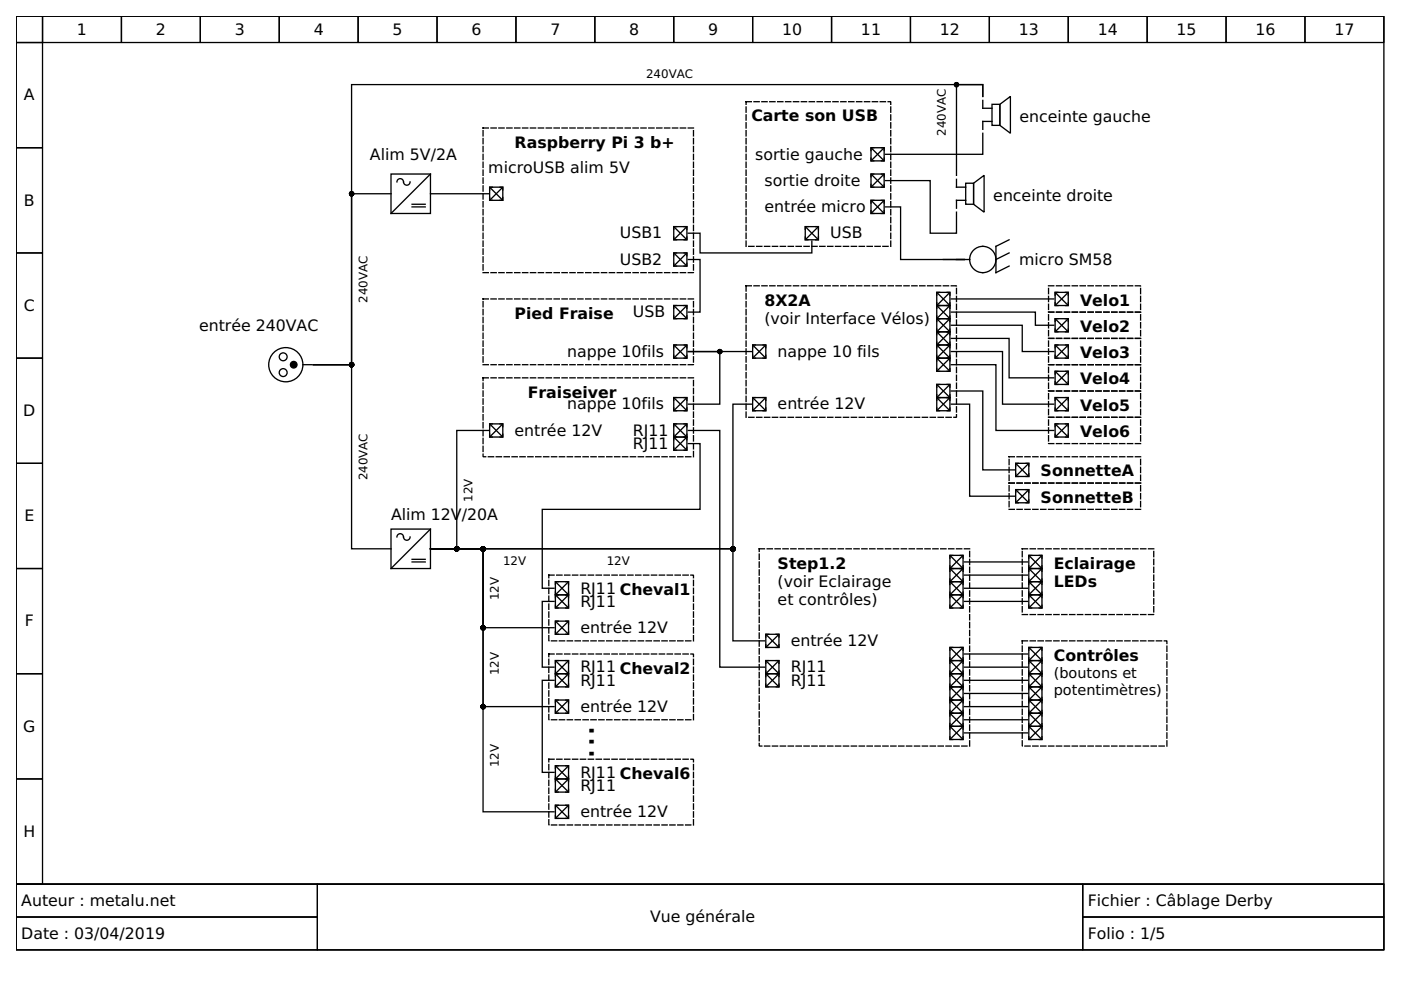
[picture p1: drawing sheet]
<svg xmlns="http://www.w3.org/2000/svg" width="297mm" height="210mm" viewBox="0 0 297 210" stroke-linecap="round" stroke-linejoin="round" font-family="sans-serif">
<g fill="none" stroke="#000" stroke-width=".28">
<path d="M3.4 3.4h290v184.1h-290zM3.4 3.4h5.6v5.6h-5.6zM3.4 9h5.6v22.3h-5.6zM9 3.4h16.7v5.6h-16.7zM25.7 3.4h16.8v5.6h-16.8zM42.5 3.4h16.7v5.6h-16.7zM59.2 3.4h16.7v5.6h-16.7zM75.9 3.4h16.8v5.6h-16.8zM92.7 3.4h16.7v5.6h-16.7zM109.4 3.4h16.7v5.6h-16.7zM126.1 3.4h16.7v5.6h-16.7zM142.8 3.4h16.8v5.6h-16.8z"/>
<path d="M159.6 3.4h16.7v5.6h-16.7zM176.3 3.4h16.7v5.6h-16.7zM193 3.4h16.8v5.6h-16.8zM209.8 3.4h16.7v5.6h-16.7zM226.5 3.4h16.7v5.6h-16.7zM243.2 3.4h16.8v5.6h-16.8zM260 3.4h16.7v5.6h-16.7zM276.7 3.4h16.7v5.6h-16.7zM3.4 31.3h5.6v22.3h-5.6zM82.9 36.9h8.4v8.4h-8.4zM84.2 38.6a.74 .74 0 0 1 .8-.7 .74 .74 0 0 1 .6 .9 .7 .7 0 0 0 .8 .5 .7 .7 0 0 0 .5-.7M91.3 36.9l-8.4 8.4"/>
<path d="M103.8 39.7h2.8v2.8h-2.8zM103.9 39.8l2.6 2.6M104.4 39.7h-.6v.6M106 39.7h.6v.6M106.5 39.8l-2.6 2.6M184.7 36.9h2.8v2.8h-2.8zM184.7 31.3h2.8v2.8h-2.8zM184.7 39.1v.6h.6M184.7 33.5v.6h.6M184.8 37l2.6 2.6M184.8 31.4l2.6 2.6M185.3 36.9h-.6v.6"/>
<path d="M185.3 31.3h-.6v.6M186.9 36.9h.6v.6M186.9 31.3h.6v.6M187.4 31.4l-2.6 2.6M187.4 37l-2.6 2.6M187.5 39.1v.6h-.6M187.5 33.5v.6h-.6M187.7 38.3h9.5v11.1h5.6v-4.4M202.8 37.2v-19.3h5.6v2.5v-2.5h-133.9v59.4h-8M202.8 38v1.7h1.9M204.7 38.8h1.7v4.5h-1.7zM206.4 38.8l2.2-1.6v7.8l-2.2-1.7z"/>
<path d="M208.4 21.3v1.7h1.9M208.4 28.3v4.4h-20.7M210.3 22.1h1.7v4.5h-1.7zM210.3 25.7h-1.9v1.7M212 22.1l2.2-1.7v7.9l-2.2-1.7zM3.4 53.6h5.6v22.3h-5.6zM82.9 41.1h-8.4v36.2h-8M87.4 43.3h2.8M87.4 43.9h2.8M91.3 41.1h12.2M103.8 41.9v.6h.6M106.6 41.9v.6h-.6"/>
<path d="M142.8 53.6h2.8v2.8h-2.8zM142.8 48.1h2.8v2.7h-2.8zM142.8 55.8v.6h.6M142.8 50.2v.6h.6M142.9 53.7l2.6 2.6M142.9 48.1l2.6 2.6M143.4 53.6h-.6v.6M143.4 48.1h-.6v.5M145 53.6h.6v.6M145 48.1h.6v.5M145.5 53.7l-2.6 2.6M145.5 48.1l-2.6 2.6"/>
<path d="M145.6 55.8v.6h-.6M145.6 50.2v.6h-.6M145.9 55h2.5v11.2h-2.5M145.9 49.4h2.5v4.2h23.7v-2.5M170.7 48.1h2.8v2.7h-2.8zM170.7 50.2v.6h.6M170.8 48.1l2.6 2.6M171.3 48.1h-.6v.5M172.9 48.1h.6v.5M173.4 48.1l-2.6 2.6M173.5 50.2v.6h-.6M184.7 42.5h2.8v2.8h-2.8z"/>
<path d="M184.7 44.7v.6h.6M184.8 42.6l2.6 2.6M185.3 42.5h-.6v.6M186.9 42.5h.6v.6M187.4 42.6l-2.6 2.6M187.5 44.7v.6h-.6M187.7 43.9h3.2v11.1h13.7h-1.8M200 55h5.6M204.7 42.5h-1.9v1.6M205.6 55a2.79 2.79 0 0 0 2.8 2.8 2.79 2.79 0 0 0 2.8-2.8M205.6 55a2.79 2.79 0 0 1 2.8-2.8 2.79 2.79 0 0 1 2.8 2.8M213.9 50.8l-2.7 1.4v5.6l2.7-1.4"/>
<path d="M213.9 53.6l-2.7 1.4M3.4 75.9h5.6v22.3h-5.6zM64.2 77.3h2M66.5 77.3h8v39.1h8.4M142.8 73.1h2.8v2.8h-2.8zM142.8 64.8h2.8v2.8h-2.8zM142.8 75.3v.6h.6M142.8 67v.6h.6M142.9 73.2l2.6 2.6M142.9 64.9l2.6 2.6M143.4 73.1h-.6v.6M143.4 64.8h-.6v.6"/>
<path d="M145 73.1h.6v.6M145 64.8h.6v.6M145.5 73.2l-2.6 2.6M145.5 64.9l-2.6 2.6M145.6 75.3v.6h-.6M145.6 67v.6h-.6M159.3 74.5h-13.4h6.7v11.2h-6.7M159.6 73.1h2.8v2.8h-2.8zM159.6 75.3v.6h.6M159.7 73.2l2.6 2.6M160.2 73.1h-.6v.6M161.8 73.1h.6v.6"/>
<path d="M162.3 73.2l-2.6 2.6M162.4 75.3v.6h-.6M198.6 75.9h2.8v2.8h-2.8zM198.6 73.1h2.8v2.8h-2.8zM198.6 70.4h2.8v2.7h-2.8zM198.6 67.6h2.8v2.8h-2.8zM198.6 64.8h2.8v2.8h-2.8zM198.6 62h2.8v2.8h-2.8zM198.6 78.1v.6h.6M198.6 75.3v.6h.6h-.6v.6M198.6 72.6v.5h.6h-.6v.6M198.6 69.8v.6h.6h-.6v.5"/>
<path d="M198.6 67v.6h.6h-.6v.6M198.6 64.2v.6h.6h-.6v.6M198.7 76l2.6 2.6M198.7 73.2l2.6 2.6M198.7 70.5l2.6 2.5M198.7 67.7l2.6 2.6M198.7 64.9l2.6 2.6M198.7 62.1l2.6 2.6M199.2 62h-.6v.6M200.8 62h.6v.6M201.3 62.1l-2.6 2.6M201.3 67.7l-2.6 2.6"/>
<path d="M201.3 76l-2.6 2.6M201.3 73.2l-2.6 2.6M201.3 70.5l-2.6 2.5M201.3 64.9l-2.6 2.6M201.4 75.3v.6h-.6h.6v.6M201.4 78.1v.6h-.6M201.4 72.6v.5h-.6h.6v.6M201.4 69.8v.6h-.6h.6v.5M201.4 67v.6h-.6h.6v.6M201.4 64.2v.6h-.6h.6v.6M201.7 77.3h9.5v14h12.2M201.7 74.5h10.9v11.2h10.8"/>
<path d="M201.7 71.7h12.2v8.4h9.5M201.7 69h15v5.5h6.7M201.7 66.2h17.8v2.8h3.9M201.7 63.4h21.7M223.7 73.1h2.8v2.8h-2.8zM223.7 78.7h2.8v2.8h-2.8zM223.7 67.6h2.8v2.8h-2.8zM223.7 62h2.8v2.8h-2.8zM223.7 75.3v.6h.6M223.7 69.8v.6h.6M223.7 64.2v.6h.6M223.8 73.2l2.6 2.6"/>
<path d="M223.8 78.8l2.6 2.6M223.8 67.7l2.6 2.6M223.8 62.1l2.6 2.6M224.3 73.1h-.6v.6M224.3 78.7h-.6v.6M224.3 67.6h-.6v.6M224.3 62h-.6v.6M225.9 73.1h.6v.6M225.9 78.7h.6v.6M225.9 67.6h.6v.6M225.9 62h.6v.6M226.4 78.8l-2.6 2.6"/>
<path d="M226.4 73.2l-2.6 2.6M226.4 67.7l-2.6 2.6M226.4 62.1l-2.6 2.6M226.5 75.3v.6h-.6M226.5 69.8v.6h-.6M226.5 64.2v.6h-.6M3.4 98.2h5.6v22.3h-5.6zM103.5 91.3h-6.7v25.1h-5.5M103.8 89.9h2.8v2.8h-2.8zM103.8 92.1v.6h.6M103.9 90l2.6 2.6M104.4 89.9h-.6v.6"/>
<path d="M106 89.9h.6v.6M106.5 90l-2.6 2.6M106.6 92.1v.6h-.6M142.8 92.7h2.8v2.7h-2.8zM142.8 89.9h2.8v2.8h-2.8zM142.8 84.3h2.8v2.8h-2.8zM142.8 94.9v.5h.6M142.8 92.1v.6h.6h-.6v.6M142.8 86.5v.6h.6M142.9 92.8l2.6 2.6M142.9 90l2.6 2.6M142.9 84.4l2.6 2.6"/>
<path d="M143.4 89.9h-.6v.6M143.4 84.3h-.6v.6M145 89.9h.6v.6M145 84.3h.6v.6M145.5 92.8l-2.6 2.6M145.5 90l-2.6 2.6M145.5 84.4l-2.6 2.6M145.6 92.1v.6h-.6h.6v.6M145.6 94.9v.5h-.6M145.6 86.5v.6h-.6M145.9 91.3h6.7v50.2h9.5M145.9 94.1h2.5v13.9h-33.4v16.7h2.5"/>
<path d="M159.3 85.7h-3.9v30.7h-64.1M159.6 84.3h2.8v2.8h-2.8zM159.6 86.5v.6h.6M159.7 84.4l2.6 2.6M160.2 84.3h-.6v.6M161.8 84.3h.6v.6M162.3 84.4l-2.6 2.6M162.4 86.5v.6h-.6M198.6 84.3h2.8v2.8h-2.8zM198.6 81.5h2.8v2.8h-2.8zM198.6 86.5v.6h.6M198.6 83.7v.6h.6h-.6v.6"/>
<path d="M198.7 84.4l2.6 2.6M198.7 81.6l2.6 2.6M199.2 81.5h-.6v.6M200.8 81.5h.6v.6M201.3 81.6l-2.6 2.6M201.3 84.4l-2.6 2.6M201.4 83.7v.6h-.6h.6v.6M201.4 86.5v.6h-.6M201.7 82.9h6.7v16.7h6.7M201.7 85.7h3.9v19.5h9.5M215.3 98.2h2.8v2.8h-2.8zM215.4 98.3l2.6 2.6"/>
<path d="M215.9 98.2h-.6v.6M217.5 98.2h.6v.6M218 98.3l-2.6 2.6M223.7 84.3h2.8v2.8h-2.8zM223.7 89.9h2.8v2.8h-2.8zM223.7 86.5v.6h.6M223.7 92.1v.6h.6M223.7 80.9v.6h.6M223.8 84.4l2.6 2.6M223.8 90l2.6 2.6M224.3 84.3h-.6v.6M224.3 89.9h-.6v.6"/>
<path d="M225.9 84.3h.6v.6M225.9 89.9h.6v.6M226.4 90l-2.6 2.6M226.4 84.4l-2.6 2.6M226.5 86.5v.6h-.6M226.5 92.1v.6h-.6M226.5 80.9v.6h-.6M82.9 112.2h8.4v8.3h-8.4zM84.2 113.9a.74 .74 0 0 1 .8-.7 .74 .74 0 0 1 .6 .9 .7 .7 0 0 0 .8 .4 .7 .7 0 0 0 .5-.6M87.4 118.6h2.8M87.4 119.1h2.8M91.3 112.2l-8.4 8.3"/>
<path d="M91.3 116.4h64.1v19.5h6.7M91.3 116.4h11.1v55.7h15.1M91.3 116.4h11.1v33.4h15.1M91.3 116.4h11.1v16.7h15.1M201.4 117.8h2.8v2.7h-2.8zM201.4 120v.5h.6h-.6v.6M201.5 117.9l2.6 2.5M202 117.8h-.6v.5M203.6 117.8h.6v.5M204.1 117.9l-2.6 2.5M204.2 120v.5h-.6h.6v.6M204.5 119.1h13.3"/>
<path d="M215.3 103.8h2.8v2.8h-2.8zM215.3 106v.6h.6M215.3 100.4v.6h.6M215.4 103.9l2.6 2.6M215.9 103.8h-.6v.6M217.5 103.8h.6v.6M218 103.9l-2.6 2.6M218.1 106v.6h-.6M218.1 100.4v.6h-.6M218.1 117.8h2.8v2.7h-2.8zM218.1 120v.5h.6h-.6v.6M218.2 117.9l2.6 2.5"/>
<path d="M218.7 117.8h-.6v.5M220.3 117.8h.6v.5M220.8 117.9l-2.6 2.5M220.9 120v.5h-.6h.6v.6M3.4 120.5h5.6v22.3h-5.6zM117.5 127.5h-2.5v14h2.5M117.8 131.7h2.7v2.8h-2.7zM117.8 126.1h2.7v2.8h-2.7zM117.8 123.3h2.7v2.8h-2.7zM117.8 133.9v.6h.5M117.8 128.3v.6h.5M117.8 125.5v.6h.5h-.5v.6"/>
<path d="M117.9 131.8l2.5 2.6M117.9 126.2l2.5 2.6M117.9 123.4l2.5 2.6M118.3 131.7h-.5v.6M118.3 123.3h-.5v.6M120 131.7h.5v.6M120 123.3h.5v.6M120.4 131.8l-2.5 2.6M120.4 126.2l-2.5 2.6M120.4 123.4l-2.5 2.6M120.5 133.9v.6h-.5M120.5 125.5v.6h-.5h.5v.6"/>
<path d="M120.5 128.3v.6h-.5M162.4 134.5h2.8v2.8h-2.8zM162.4 136.7v.6h.6M162.5 134.6l2.6 2.6M163 134.5h-.6v.6M164.6 134.5h.6v.6M165.1 134.6l-2.6 2.6M165.2 136.7v.6h-.6M201.4 123.3h2.8v2.8h-2.8zM201.4 126.1h2.8v2.8h-2.8zM201.4 120.5h2.8v2.8h-2.8zM201.4 137.3h2.8v2.8h-2.8z"/>
<path d="M201.4 125.5v.6h.6h-.6v.6M201.4 122.7v.6h.6h-.6v.6M201.4 128.3v.6h.6M201.4 139.5v.6h.6h-.6v.6M201.5 123.4l2.6 2.6M201.5 126.2l2.6 2.6M201.5 120.6l2.6 2.6M201.5 137.4l2.6 2.6M202 137.3h-.6v.6M203.6 137.3h.6v.6M204.1 123.4l-2.6 2.6M204.1 126.2l-2.6 2.6"/>
<path d="M204.1 120.6l-2.6 2.6M204.1 137.4l-2.6 2.6M204.2 122.7v.6h-.6h.6v.6M204.2 125.5v.6h-.6h.6v.6M204.2 128.3v.6h-.6M204.2 139.5v.6h-.6h.6v.6M204.5 127.5h13.3M204.5 124.7h13.3M204.5 121.9h13.3M204.5 138.7h13.3M218.1 123.3h2.8v2.8h-2.8zM218.1 126.1h2.8v2.8h-2.8z"/>
<path d="M218.1 120.5h2.8v2.8h-2.8zM218.1 137.3h2.8v2.8h-2.8zM218.1 125.5v.6h.6h-.6v.6M218.1 122.7v.6h.6h-.6v.6M218.1 128.3v.6h.6M218.1 139.5v.6h.6h-.6v.6M218.2 123.4l2.6 2.6M218.2 126.2l2.6 2.6M218.2 120.6l2.6 2.6M218.2 137.4l2.6 2.6M218.7 137.3h-.6v.6M220.3 137.3h.6v.6"/>
<path d="M220.8 137.4l-2.6 2.6M220.8 123.4l-2.6 2.6M220.8 126.2l-2.6 2.6M220.8 120.6l-2.6 2.6M220.9 122.7v.6h-.6h.6v.6M220.9 125.5v.6h-.6h.6v.6M220.9 128.3v.6h-.6M220.9 139.5v.6h-.6h.6v.6M3.4 142.8h5.6v22.4h-5.6zM117.5 144.2h-2.5v19.6h2.5M117.8 140.1h2.7v2.7h-2.7zM117.8 142.8h2.7v2.8h-2.7z"/>
<path d="M117.8 148.4h2.7v2.8h-2.7zM117.8 142.3v.5h.5h-.5v.6M117.8 145v.6h.5M117.8 150.6v.6h.5M117.9 140.2l2.5 2.5M117.9 142.9l2.5 2.6M117.9 148.5l2.5 2.6M118.3 140.1h-.5v.6M118.3 148.4h-.5v.6M120 140.1h.5v.6M120 148.4h.5v.6M120.4 140.2l-2.5 2.5"/>
<path d="M120.4 142.9l-2.5 2.6M120.4 148.5l-2.5 2.6M120.5 142.3v.5h-.5h.5v.6M120.5 145v.6h-.5M120.5 150.6v.6h-.5M162.4 142.8h2.8v2.8h-2.8zM162.4 140.1h2.8v2.7h-2.8zM162.4 145v.6h.6M162.4 142.3v.5h.6h-.6v.6M162.5 142.9l2.6 2.6M162.5 140.2l2.6 2.5M163 140.1h-.6v.6"/>
<path d="M164.6 140.1h.6v.6M165.1 142.9l-2.6 2.6M165.1 140.2l-2.6 2.5M165.2 142.3v.5h-.6h.6v.6M165.2 145v.6h-.6M201.4 154h2.8v2.8h-2.8zM201.4 151.2h2.8v2.8h-2.8zM201.4 148.4h2.8v2.8h-2.8zM201.4 140.1h2.8v2.7h-2.8zM201.4 142.8h2.8v2.8h-2.8zM201.4 145.6h2.8v2.8h-2.8zM201.4 156.2v.6h.6"/>
<path d="M201.4 153.4v.6h.6h-.6v.6M201.4 150.6v.6h.6h-.6v.6M201.4 147.8v.6h.6h-.6v.6M201.4 142.3v.5h.6h-.6v.6M201.4 145v.6h.6h-.6v.6M201.5 154.1l2.6 2.6M201.5 151.3l2.6 2.6M201.5 148.5l2.6 2.6M201.5 140.2l2.6 2.5M201.5 142.9l2.6 2.6M201.5 145.7l2.6 2.6M204.1 154.1l-2.6 2.6"/>
<path d="M204.1 151.3l-2.6 2.6M204.1 148.5l-2.6 2.6M204.1 140.2l-2.6 2.5M204.1 142.9l-2.6 2.6M204.1 145.7l-2.6 2.6M204.2 153.4v.6h-.6h.6v.6M204.2 156.2v.6h-.6M204.2 150.6v.6h-.6h.6v.6M204.2 147.8v.6h-.6h.6v.6M204.2 142.3v.5h-.6h.6v.6M204.2 145v.6h-.6h.6v.6M204.5 155.4h13.3"/>
<path d="M204.5 152.6h13.3M204.5 149.8h13.3M204.5 147h13.3M204.5 144.2h13.3M204.5 141.5h13.3M218.1 148.4h2.8v2.8h-2.8zM218.1 151.2h2.8v2.8h-2.8zM218.1 154h2.8v2.8h-2.8zM218.1 145.6h2.8v2.8h-2.8zM218.1 142.8h2.8v2.8h-2.8zM218.1 140.1h2.8v2.7h-2.8zM218.1 150.6v.6h.6h-.6v.6"/>
<path d="M218.1 147.8v.6h.6h-.6v.6M218.1 153.4v.6h.6h-.6v.6M218.1 156.2v.6h.6M218.1 145v.6h.6h-.6v.6M218.1 142.3v.5h.6h-.6v.6M218.2 148.5l2.6 2.6M218.2 151.3l2.6 2.6M218.2 154.1l2.6 2.6M218.2 140.2l2.6 2.5M218.2 145.7l2.6 2.6M218.2 142.9l2.6 2.6M220.8 148.5l-2.6 2.6"/>
<path d="M220.8 151.3l-2.6 2.6M220.8 154.1l-2.6 2.6M220.8 145.7l-2.6 2.6M220.8 142.9l-2.6 2.6M220.8 140.2l-2.6 2.5M220.9 147.8v.6h-.6h.6v.6M220.9 150.6v.6h-.6h.6v.6M220.9 153.4v.6h-.6h.6v.6M220.9 156.2v.6h-.6M220.9 145v.6h-.6h.6v.6M220.9 142.3v.5h-.6h.6v.6M3.4 165.2h5.6v22.3h-5.6z"/>
<path d="M117.8 162.4h2.7v2.8h-2.7zM117.8 165.2h2.7v2.7h-2.7zM117.8 170.7h2.7v2.8h-2.7zM117.8 164.6v.6h.5h-.5v.5M117.8 167.3v.6h.5M117.8 172.9v.6h.5M117.9 162.5l2.5 2.6M117.9 165.3l2.5 2.5M117.9 170.8l2.5 2.6M118.3 162.4h-.5v.6M118.3 170.7h-.5v.6M120 162.4h.5v.6"/>
<path d="M120 170.7h.5v.6M120.4 162.5l-2.5 2.6M120.4 165.3l-2.5 2.5M120.4 170.8l-2.5 2.6M120.5 164.6v.6h-.5h.5v.5M120.5 167.3v.6h-.5M120.5 172.9v.6h-.5M3.4 187.5h290v13.9h-290z"/>
<circle cx="60" cy="79" r=".84"/>
<circle cx="60" cy="75.7" r=".84"/>
<circle cx="60.6" cy="77.3" r="3.6"/>
</g>
<path d="M3.4 187.5h63.9v6.9h-63.9zM3.4 194.4h63.9v7h-63.9zM67.3 187.5h162.3v13.9h-162.3zM229.6 187.5h63.8v6.9h-63.8zM229.6 194.4h63.8v7h-63.8z" fill="none" stroke="#000" stroke-width=".21"/>
<g fill="none" stroke="#000" stroke-width=".28" stroke-dasharray="1.1 .6">
<path d="M102.4 27.1h44.6v30.7h-44.6zM158.2 21.6h30.7v30.6h-30.7zM138.7 52.2h.1M102.4 63.4h44.6v13.9h-44.6zM158.2 60.6h44.6v27.9h-44.6zM222.3 71.7h19.5v5.6h-19.5zM222.3 77.3h19.5v5.6h-19.5zM222.3 66.2h19.5v5.5h-19.5zM222.3 60.6h19.5v5.6h-19.5zM102.4 80.1h44.6v16.7h-44.6zM213.9 96.8h27.9v5.6h-27.9zM222.3 82.9h19.5v5.6h-19.5z"/>
<path d="M222.3 88.5h19.5v5.6h-19.5zM161 116.4h44.6v41.8h-44.6zM213.9 102.4h27.9v5.6h-27.9zM216.7 116.4h27.9v13.9h-27.9zM116.4 138.7h30.6v13.9h-30.6zM116.4 121.9h30.6v14h-30.6zM216.7 135.9h30.7v22.3h-30.7zM116.4 161h30.6v13.9h-30.6z"/>
</g>
<g fill="#000" stroke="#000" stroke-width=".28">
<circle cx="202.8" cy="17.9" r=".42"/>
<circle cx="74.5" cy="41.1" r=".42"/>
<circle cx="62.3" cy="77.3" r=".7"/>
<circle cx="74.5" cy="77.3" r=".42"/>
<circle cx="152.6" cy="74.5" r=".42"/>
<circle cx="96.8" cy="116.4" r=".42"/>
<circle cx="102.4" cy="116.4" r=".42"/>
<circle cx="155.4" cy="116.4" r=".42"/>
<circle cx="102.4" cy="133.1" r=".42"/>
<circle cx="102.4" cy="149.8" r=".42"/>
</g>
<text font-size="7.5" x="125" y="153.7" transform="rotate(90 125 153.7)">...</text>
<g font-size="3.3">
<text x="16.3" y="7.3">1</text>
<text x="33" y="7.3">2</text>
<text x="49.8" y="7.3">3</text>
<text x="66.5" y="7.3">4</text>
<text x="83.2" y="7.3">5</text>
<text x="100" y="7.3">6</text>
<text x="116.7" y="7.3">7</text>
<text x="133.4" y="7.3">8</text>
<text x="150.1" y="7.3">9</text>
<text x="165.8" y="7.3">10</text>
<text x="182.5" y="7.3">11</text>
<text x="199.3" y="7.3">12</text>
<text x="216" y="7.3">13</text>
<text x="232.7" y="7.3">14</text>
<text x="249.5" y="7.3">15</text>
<text x="266.2" y="7.3">16</text>
<text x="282.9" y="7.3">17</text>
<text x="5.1" y="21.3">A</text>
<text x="159.3" y="25.7">Carte son USB</text>
<text x="216.2" y="25.9">enceinte gauche</text>
<text x="78.4" y="33.8">Alim 5V/2A</text>
<text x="109.1" y="31.3">Raspberry Pi 3 b+</text>
<text x="160.1" y="33.8">sortie gauche</text>
<text x="103.5" y="36.6">microUSB alim 5V</text>
<text x="162.1" y="39.4">sortie droite</text>
<text x="5.1" y="43.6">B</text>
<text x="162.1" y="45">entrée micro</text>
<text x="210.6" y="42.6">enceinte droite</text>
<text x="131.4" y="50.6">USB1</text>
<text x="176" y="50.6">USB</text>
<text x="131.4" y="56.1">USB2</text>
<text x="216.1" y="56.1">micro SM58</text>
<text x="5.1" y="65.9">C</text>
<text x="162.1" y="64.8">8X2A</text>
<text x="229" y="64.8">Velo1</text>
<text x="42.2" y="70.1">entrée 240VAC</text>
<text x="109.1" y="67.6">Pied Fraise</text>
<text x="134.2" y="67.3">USB</text>
<text x="162.1" y="68.7">(voir Interface Vélos)</text>
<text x="229" y="70.4">Velo2</text>
<text x="120.3" y="75.7">nappe 10fils</text>
<text x="164.9" y="75.7">nappe 10 fils</text>
<text x="229" y="75.9">Velo3</text>
<text x="229" y="81.5">Velo4</text>
<text x="4.9" y="88.2">D</text>
<text x="111.9" y="84.3">Fraiseiver</text>
<text x="120.3" y="86.8">nappe 10fils</text>
<text x="164.9" y="86.8">entrée 12V</text>
<text x="229" y="87.1">Velo5</text>
<text x="109.1" y="92.4">entrée 12V</text>
<text x="134.2" y="95.2">RJ11</text>
<text x="134.2" y="92.4">RJ11</text>
<text x="229" y="92.7">Velo6</text>
<text x="220.6" y="101">SonnetteA</text>
<text x="220.6" y="106.6">SonnetteB</text>
<text x="5.2" y="110.5">E</text>
<text x="82.9" y="110.2">Alim 12V/20A</text>
<text x="123.1" y="125.8">RJ11 Cheval1</text>
<text x="164.9" y="120.5">Step1.2</text>
<text x="164.9" y="124.4">(voir Eclairage</text>
<text x="223.4" y="120.5">Eclairage</text>
<text x="223.4" y="124.4">LEDs</text>
<text x="123.1" y="128.6">RJ11</text>
<text x="164.9" y="128.3">et contrôles)</text>
<text x="5.3" y="132.8">F</text>
<text x="123.1" y="134.2">entrée 12V</text>
<text x="167.7" y="137">entrée 12V</text>
<text x="123.1" y="142.6">RJ11 Cheval2</text>
<text x="167.7" y="142.6">RJ11</text>
<text x="223.4" y="140.1">Contrôles</text>
<text x="123.1" y="145.4">RJ11</text>
<text x="167.7" y="145.4">RJ11</text>
<text x="4.9" y="155.1">G</text>
<text x="123.1" y="150.9">entrée 12V</text>
<text x="123.1" y="164.9">RJ11 Cheval6</text>
<text x="123.1" y="167.7">RJ11</text>
<text x="123.1" y="173.2">entrée 12V</text>
<text x="5" y="177.4">H</text>
<text x="4.5" y="192.1">Auteur : metalu.net</text>
<text x="137.8" y="195.5">Vue générale</text>
<text x="230.6" y="192.1">Fichier : Câblage Derby</text>
<text x="4.5" y="199">Date : 03/04/2019</text>
<text x="230.6" y="199">Folio : 1/5</text>
</g>
<g font-size="3.1">
<text x="223.4" y="143.7">(boutons et</text>
<text x="223.4" y="147.3">potentimètres)</text>
</g>
<g font-size="2.5">
<text x="137" y="16.5">240VAC</text>
<text x="200.6" y="28.8" transform="rotate(-90 200.6 28.8)">240VAC</text>
<text x="77.9" y="64.2" transform="rotate(-90 77.9 64.2)">240VAC</text>
<text x="77.9" y="101.8" transform="rotate(-90 77.9 101.8)">240VAC</text>
<text x="100.2" y="106.4" transform="rotate(-90 100.2 106.4)">12V</text>
<text x="106.7" y="119.7">12V</text>
<text x="128.6" y="119.7">12V</text>
<text x="105.8" y="127.3" transform="rotate(-90 105.8 127.3)">12V</text>
<text x="105.8" y="143.1" transform="rotate(-90 105.8 143.1)">12V</text>
<text x="105.8" y="162.6" transform="rotate(-90 105.8 162.6)">12V</text>
</g>
</svg>
